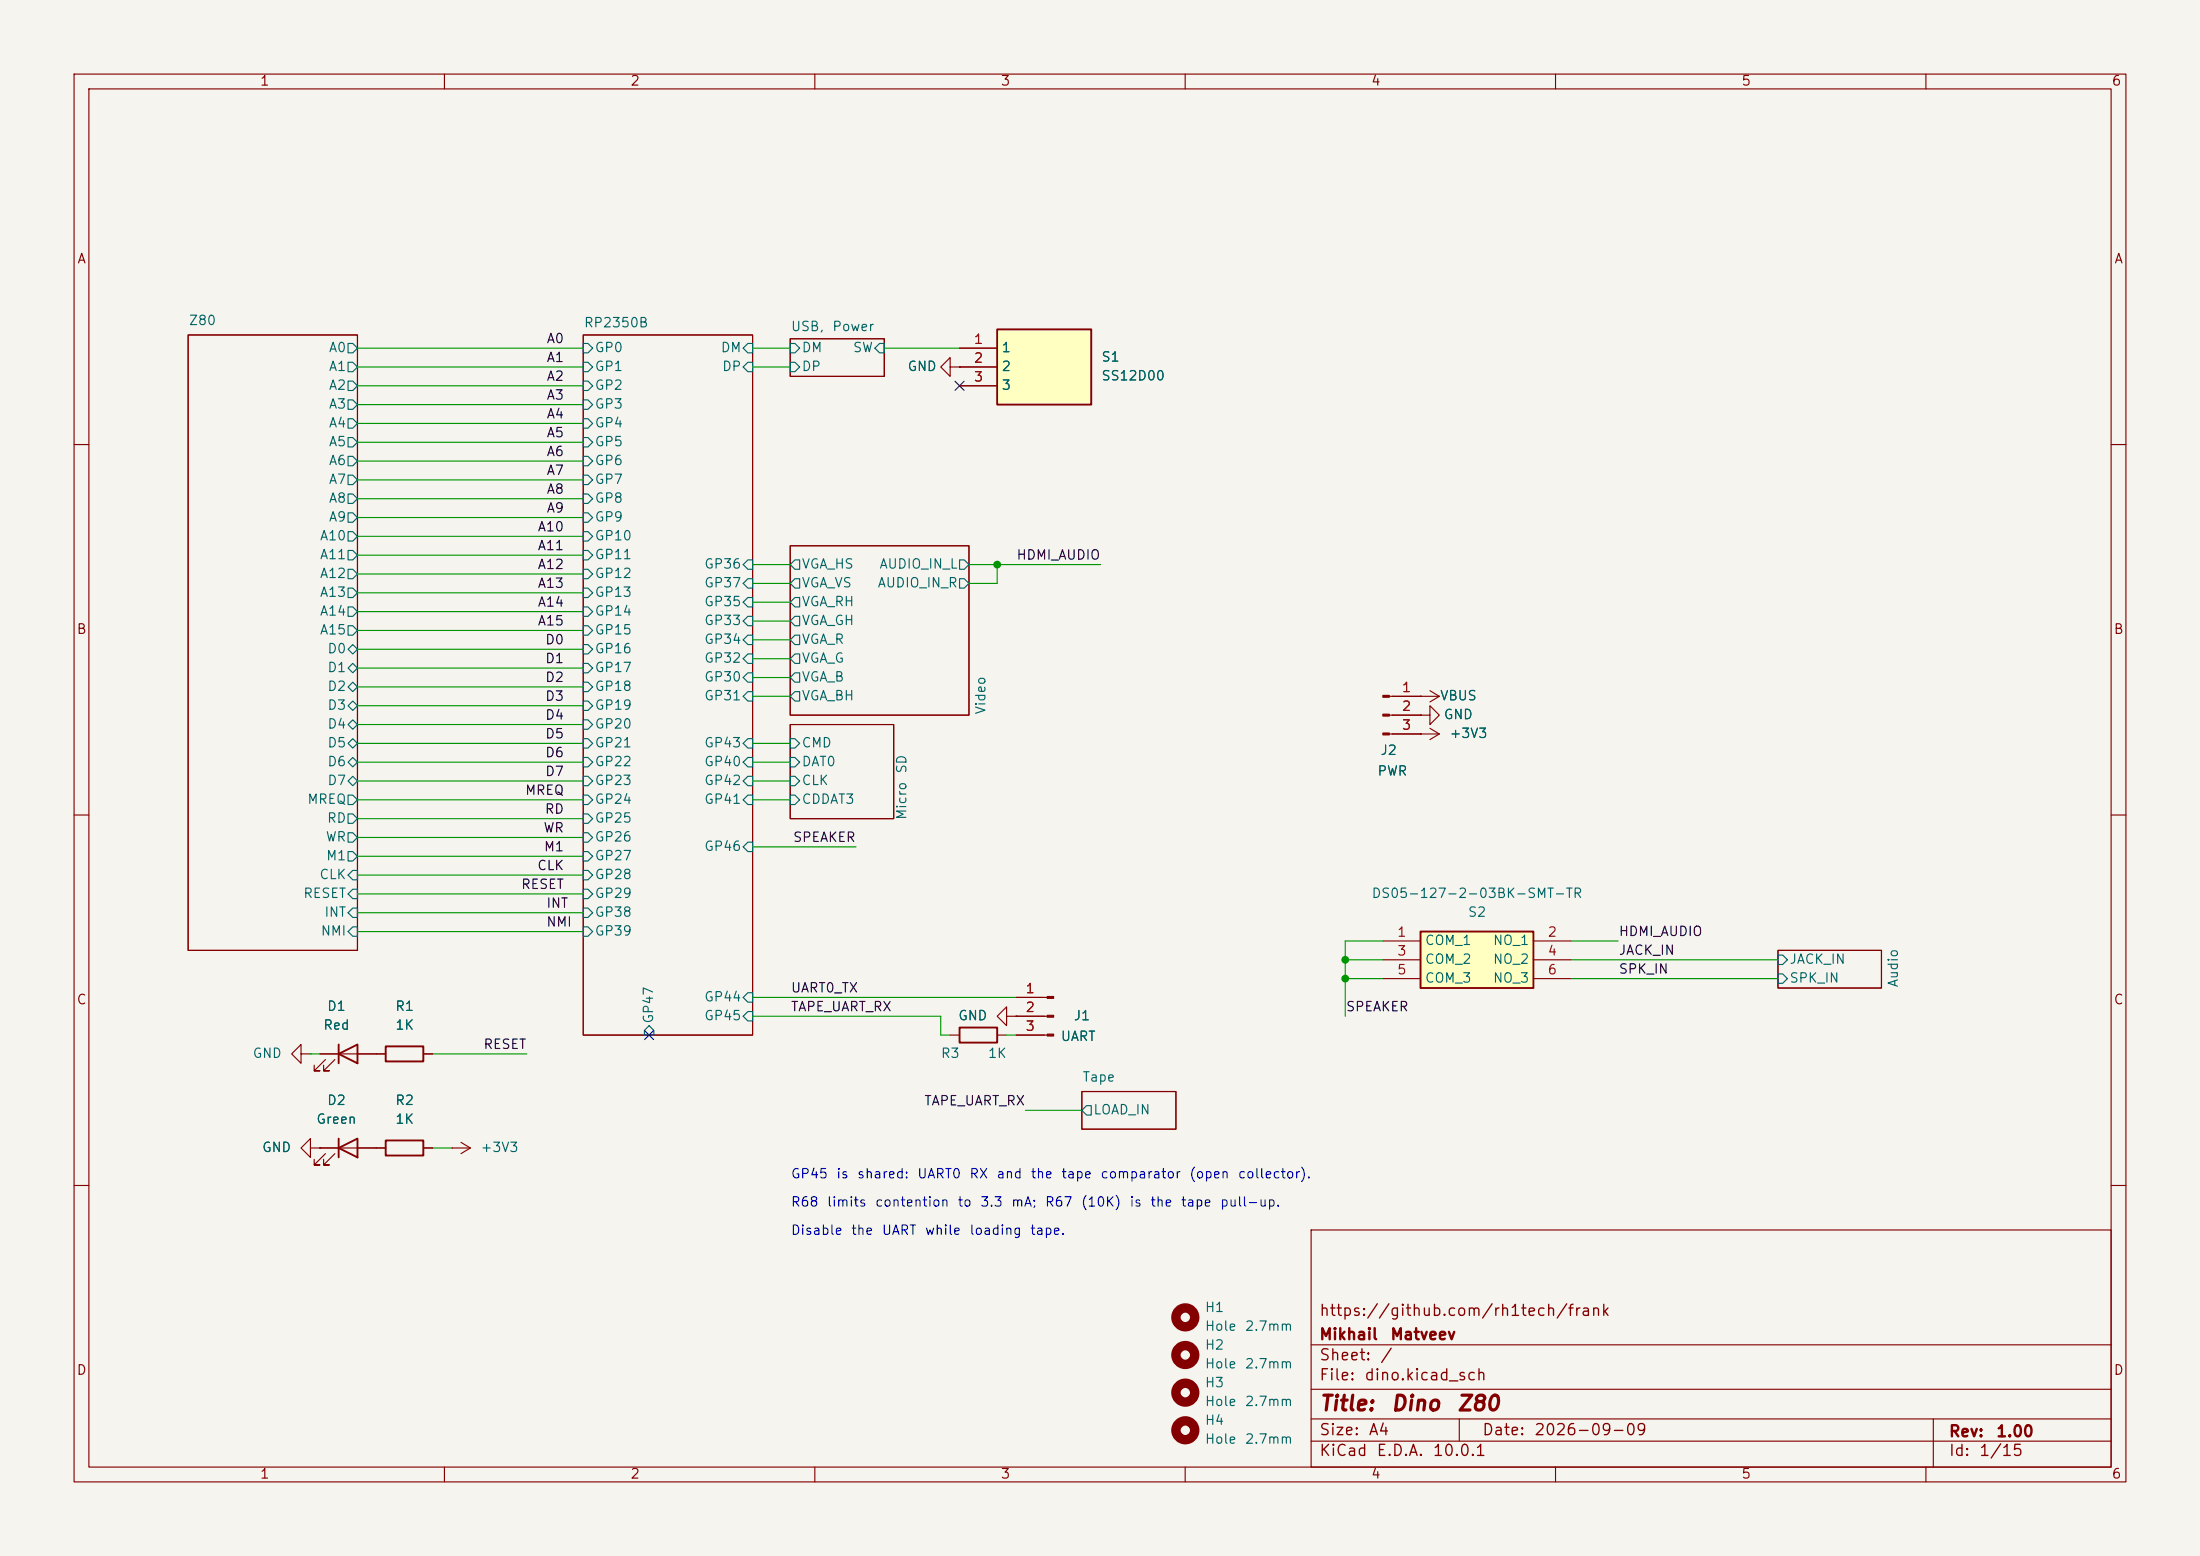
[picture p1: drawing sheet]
<svg xmlns="http://www.w3.org/2000/svg" width="297mm" height="210mm" viewBox="0 0 297 210" stroke-linecap="round" stroke-linejoin="round" font-family="sans-serif">
<path d="M0 0h297v210h-297z" fill="#f5f4ef" stroke="#f5f4ef" stroke-width=".14"/>
<g fill="none" stroke="#840000" stroke-width=".15">
<path d="M10 10h277v190h-277zM12 12h273v186h-273zM60 10v2M110 10v2M160 10v2M210 10v2M260 10v2M25.4 45.2h22.9v83.1h-22.9zM78.7 45.2h22.9v94.5h-22.9zM106.7 45.7h12.7v5.1h-12.7zM10 60h2M106.7 73.7h24.1v22.8h-24.1z"/>
<path d="M285 60h2M106.7 97.8h13.9v12.7h-13.9zM10 110h2M285 110h2M240 128.3h14v5.1h-14zM50.8 154.9h1.3M57.1 154.9h1.3M146 147.3h12.7v5.1h-12.7zM10 160h2M177 166h108v32h-108zM285 160h2M60 198v2"/>
<path d="M110 198v2M160 198v2M177 194.5h108M177 191.5h108M177 187.5h108M177 181.5h108M197 191.5v3M210 198v2M260 198v2M261 191.5v6.5"/>
</g>
<g fill="none" stroke="#006464" stroke-width=".15">
<path d="M47 46.4h.6l.7 .6-.7 .6h-.6zM47 48.9h.6l.7 .6-.7 .7h-.6zM47 51.4h.6l.7 .7-.7 .6h-.6zM47 54h.6l.7 .6-.7 .6h-.6zM47 56.5h.6l.7 .7-.7 .6h-.6zM47 59.1h.6l.7 .6-.7 .6h-.6zM78.7 46.4h.7l.6 .6-.6 .6h-.7zM78.7 48.9h.7l.6 .6-.6 .7h-.7zM78.7 51.4h.7l.6 .7-.6 .6h-.7zM78.7 54h.7l.6 .6-.6 .6h-.7zM78.7 56.5h.7l.6 .7-.6 .6h-.7zM78.7 59.1h.7l.6 .6-.6 .6h-.7z"/>
<path d="M100.3 47l.7-.6h.6v1.2h-.6zM101 48.9h.6v1.3h-.6l-.7-.7zM106.7 46.4h.6l.6 .6-.6 .6h-.6zM106.7 48.9h.6l.6 .6-.6 .7h-.6zM118.1 47l.6-.6h.7v1.2h-.7zM47 61.6h.6l.7 .6-.7 .7h-.6zM47 64.1h.6l.7 .7-.7 .6h-.6zM47 66.7h.6l.7 .6-.7 .6h-.6zM47 69.2h.6l.7 .7-.7 .6h-.6zM47 71.8h.6l.7 .6-.7 .6h-.6zM47 74.3h.6l.7 .6-.7 .7h-.6zM47 76.8h.6l.7 .7-.7 .6h-.6z"/>
<path d="M47 79.4h.6l.7 .6-.7 .6h-.6zM78.7 61.6h.7l.6 .6-.6 .7h-.7zM78.7 64.1h.7l.6 .7-.6 .6h-.7zM78.7 66.7h.7l.6 .6-.6 .6h-.7zM78.7 69.2h.7l.6 .7-.6 .6h-.7zM78.7 71.8h.7l.6 .6-.6 .6h-.7zM78.7 74.3h.7l.6 .6-.6 .7h-.7zM78.7 76.8h.7l.6 .7-.6 .6h-.7zM78.7 79.4h.7l.6 .6-.6 .6h-.7zM100.3 76.2l.7-.6h.6v1.2h-.6zM101 78.1h.6v1.3h-.6l-.7-.7zM107.3 75.6h.6v1.2h-.6l-.6-.6z"/>
<path d="M107.3 78.1h.6v1.3h-.6l-.6-.7zM129.5 75.6h.7l.6 .6-.6 .6h-.7zM129.5 78.1h.7l.6 .6-.6 .7h-.7zM47 81.9h.6l.7 .7-.7 .6h-.6zM47 84.5h.6l.7 .6-.7 .6h-.6zM47 87.6l.6-.6 .7 .6-.7 .7zM47 90.2l.6-.7 .7 .7-.7 .6zM47 92.7l.6-.6 .7 .6-.7 .6zM47 95.3l.6-.7 .7 .7-.7 .6zM47 97.8l.6-.6 .7 .6-.7 .6zM47.6 99.7l.7 .6-.7 .7-.6-.7zM78.7 81.9h.7l.6 .7-.6 .6h-.7z"/>
<path d="M78.7 84.5h.7l.6 .6-.6 .6h-.7zM78.7 87h.7l.6 .6-.6 .7h-.7zM78.7 89.5h.7l.6 .7-.6 .6h-.7zM78.7 92.1h.7l.6 .6-.6 .6h-.7zM78.7 94.6h.7l.6 .7-.6 .6h-.7zM78.7 97.2h.7l.6 .6-.6 .6h-.7zM78.7 99.7h.7l.6 .6-.6 .7h-.7zM100.3 94l.7-.7h.6v1.3h-.6zM100.3 83.8l.7-.6h.6v1.3h-.6zM100.3 81.3l.7-.7h.6v1.3h-.6zM101 90.8h.6v1.3h-.6l-.7-.7zM101 88.3h.6v1.2h-.6l-.7-.6z"/>
<path d="M101 85.7h.6v1.3h-.6l-.7-.6zM101 99.7h.6v1.3h-.6l-.7-.7zM106.7 99.7h.6l.6 .6-.6 .7h-.6zM107.3 80.6h.6v1.3h-.6l-.6-.6zM107.3 83.2h.6v1.3h-.6l-.6-.7zM107.3 85.7h.6v1.3h-.6l-.6-.6zM107.3 88.3h.6v1.2h-.6l-.6-.6zM107.3 90.8h.6v1.3h-.6l-.6-.7zM107.3 93.3h.6v1.3h-.6l-.6-.6zM47 102.9l.6-.7 .7 .7-.7 .6zM47 105.4l.6-.6 .7 .6-.7 .6zM47 107.3h.6l.7 .7-.7 .6h-.6z"/>
<path d="M47 109.9h.6l.7 .6-.7 .6h-.6zM47 112.4h.6l.7 .6-.7 .7h-.6zM47 114.9h.6l.7 .7-.7 .6h-.6zM47.6 117.5h.7v1.2h-.7l-.6-.6zM78.7 102.2h.7l.6 .7-.6 .6h-.7zM78.7 104.8h.7l.6 .6-.6 .6h-.7zM78.7 107.3h.7l.6 .7-.6 .6h-.7zM78.7 109.9h.7l.6 .6-.6 .6h-.7zM78.7 112.4h.7l.6 .6-.6 .7h-.7zM78.7 114.9h.7l.6 .7-.6 .6h-.7zM78.7 117.5h.7l.6 .6-.6 .6h-.7zM100.3 105.4l.7-.6h.6v1.2h-.6z"/>
<path d="M101 102.2h.6v1.3h-.6l-.7-.6zM101 107.3h.6v1.3h-.6l-.7-.6zM101 113.7h.6v1.2h-.6l-.7-.6zM106.7 102.2h.6l.6 .7-.6 .6h-.6zM106.7 104.8h.6l.6 .6-.6 .6h-.6zM106.7 107.3h.6l.6 .7-.6 .6h-.6zM47 125.7l.6-.6h.7v1.3h-.7zM47.6 120h.7v1.3h-.7l-.6-.6zM47.6 122.6h.7v1.2h-.7l-.6-.6zM78.7 120h.7l.6 .7-.6 .6h-.7zM78.7 122.6h.7l.6 .6-.6 .6h-.7zM78.7 125.1h.7l.6 .6-.6 .7h-.7z"/>
<path d="M87.6 138.4l.7 .7v.6h-1.3v-.6zM100.3 134.6l.7-.6h.6v1.3h-.6zM101 136.5h.6v1.3h-.6l-.7-.6zM240 128.9h.7l.6 .6-.6 .7h-.7zM240 131.4h.7l.6 .7-.6 .6h-.7zM146.7 149.2h.6v1.3h-.6l-.7-.6z"/>
</g>
<path d="M52.1 153.9h5v2.1h-5z" fill="none" stroke="#840000" stroke-width=".25"/>
<circle cx="160" cy="193" r="1.27" fill="none" stroke="#840000" stroke-width="1.3"/>
<path d="M191.8 125.7h15.2v7.7h-15.2z" fill="#ffffc2"/>
<path d="M129.5 138.7h5.1v2h-5.1zM191.8 125.7h15.2v7.7h-15.2zM45.7 154.9l2.6-1.2v2.5zM45.7 153.7v2.5M52.1 141.2h5v2.1h-5z" fill="none" stroke="#840000" stroke-width=".25"/>
<g fill="none" stroke="#840000" stroke-width=".15">
<path d="M187.6 94h6.7M187.6 96.5h4.2M187.6 99.1h6.7M191.8 96.5h1.2v-1.2l1.3 1.2-1.3 1.3v-1.3M191.8 96.5h.1M191.8 94h.1M191.8 99.1h.1M193 93.2l1.3 .8M193 98.3l1.3 .8M194.3 94l-1.3 .7M194.3 99.1l-1.3 .7M128.3 139.7h1.2"/>
<path d="M134.6 139.7h1.3M135.9 137.2v1.2l-1.3-1.2 1.3-1.3v1.3h1.3M137.2 137.2h.1M137.2 139.7h4.2M137.2 134.6h4.2M137.2 137.2h4.2M186.7 127h5.1M186.7 129.5h5.1M186.7 132.1h5.1M207 127h5.1M207 129.5h5.1M207 132.1h5.1"/>
<path d="M40.6 142.2v-1.2l-1.2 1.2 1.2 1.3v-1.3h1.3M41.9 142.2h.1M41.9 154.9v-1.2l-1.3 1.2 1.3 1.3v-1.3h1.3M43.2 154.9h.1M43.2 154.9h7.6M43.9 155.7l-1.5 1.5h.8h-.8v-.7M45.2 155.7l-1.5 1.5h.7h-.7v-.7M50.8 142.2h1.3M57.1 142.2h1.3"/>
</g>
<g fill="none" stroke="#840000" stroke-width="1.3">
<circle cx="160" cy="177.8" r="1.27"/>
<circle cx="160" cy="188" r="1.27"/>
<circle cx="160" cy="182.9" r="1.27"/>
</g>
<g fill="#840000" stroke="#840000" stroke-width=".15">
<path d="M186.7 93.9h.9v.2h-.9z"/>
<path d="M186.7 96.4h.9v.2h-.9z"/>
<path d="M186.7 98.9h.9v.3h-.9z"/>
<path d="M141.4 134.5h.8v.2h-.8z"/>
<path d="M141.4 137h.8v.3h-.8z"/>
<path d="M141.4 139.6h.8v.2h-.8z"/>
</g>
<path d="M134.6 44.5h12.7v10.1h-12.7z" fill="#ffffc2"/>
<path d="M134.6 44.5h12.7v10.1h-12.7zM45.7 142.2l2.6-1.2v2.5zM45.7 141v2.5" fill="none" stroke="#840000" stroke-width=".25"/>
<g fill="none" stroke="#840000" stroke-width=".15">
<path d="M128.3 49.5v-1.2l-1.3 1.2 1.3 1.3v-1.3h1.2M129.5 49.5h.1M129.5 47h5.1M129.5 49.5h5.1M129.5 52.1h5.1M188 94h3.8M188 96.5h3.8M188 99.1h3.8M191.8 96.5h.1M191.8 94h.1M191.8 99.1h.1M137.2 137.2h.1"/>
<path d="M137.2 134.6h3.8M137.2 137.2h3.8M137.2 139.7h3.8M43.2 154.9h.1M43.2 142.2h8.9M43.2 154.9h2.5M43.9 143l-1.5 1.5h.8h-.8v-.7M45.2 143l-1.5 1.5h.7h-.7v-.7M48.3 154.9h3.8M57.1 142.2h1.3M57.1 154.9h1.3M61 154.9h.1"/>
<path d="M61 154.9h2.5M62.2 154.2l1.3 .7M63.5 154.9l-1.3 .8"/>
</g>
<g fill="none" stroke="#009600" stroke-width=".15">
<path d="M48.3 57.2h30.4M48.3 52.1h30.4M48.3 49.5h30.4M48.3 59.7h30.4M48.3 47h30.4M48.3 54.6h30.4M101.6 49.5h5.1M101.6 47h5.1M119.4 47h10.1M48.3 77.5h30.4M48.3 69.9h30.4M48.3 62.2h30.4"/>
<path d="M48.3 67.3h30.4M48.3 72.4h30.4M48.3 64.8h30.4M48.3 74.9h30.4M101.6 76.2h5.1M101.6 78.7h5.1M130.8 76.2h17.8M134.6 76.2v2.5h-3.8M48.3 80h30.4M48.3 87.6h30.4M48.3 92.7h30.4M48.3 82.6h30.4"/>
<path d="M48.3 90.2h30.4M48.3 85.1h30.4M48.3 95.3h30.4M48.3 97.8h30.4M101.6 88.9h5.1M101.6 94h5.1M101.6 91.4h5.1M101.6 81.3h5.1M101.6 86.4h5.1M101.6 83.8h5.1M48.3 102.9h30.4M48.3 108h30.4"/>
<path d="M48.3 105.4h30.4M48.3 100.3h30.4M48.3 110.5h30.4M48.3 113h30.4M48.3 115.6h30.4M48.3 118.1h30.4M101.6 114.3h14M101.6 102.9h5.1M101.6 108h5.1M101.6 105.4h5.1M101.6 100.3h5.1M48.3 125.7h30.4"/>
<path d="M48.3 123.2h30.4M48.3 120.7h30.4M101.6 137.2h25.4v2.5h1.3M101.6 134.6h35.6M135.9 139.7h1.3M181.6 132.1h5.1M181.6 129.5h5.1M186.7 127h-5.1v10.2M212.1 132.1h27.9M212.1 127h6.3M212.1 129.5h27.9M41.9 142.2h1.3"/>
<path d="M58.4 154.9h2.6M58.4 142.2h12.7M138.4 149.9h7.6"/>
</g>
<path d="M128.9 51.5l1.2 1.2M130.1 51.5l-1.2 1.2M87 139.1l1.2 1.2M88.2 139.1l-1.2 1.2" fill="none" stroke="#000084" stroke-width=".15"/>
<g fill="#009600" stroke="#009600" stroke-width=".14">
<circle cx="181.6" cy="132.1" r=".46"/>
<circle cx="181.6" cy="129.5" r=".46"/>
<circle cx="134.6" cy="76.2" r=".46"/>
</g>
<g font-size="2" fill="#840000">
<text x="178" y="190.9">Title:</text>
<text x="187.7" y="190.9">Dino</text>
<text x="196.6" y="190.9">Z80</text>
</g>
<g font-size="1.5" fill="#840000">
<text x="178" y="178">https://github.com/rh1tech/frank</text>
<text x="178" y="184">Sheet:</text>
<text x="178" y="181.2">Mikhail</text>
<text x="186.2" y="184">/</text>
<text x="187.6" y="181.2">Matveev</text>
<text x="178" y="186.7">File:</text>
<text x="184.1" y="186.7">dino.kicad_sch</text>
<text x="178" y="196.9">KiCad</text>
<text x="178" y="194.1">Size:</text>
<text x="184.7" y="194.1">A4</text>
<text x="185.7" y="196.9">E.D.A.</text>
<text x="193.3" y="196.9">10.0.1</text>
<text x="200" y="194.1">Date:</text>
<text x="207" y="194.1">2026-09-09</text>
<text x="263" y="194.3">Rev:</text>
<text x="263" y="196.9">Id:</text>
<text x="267.1" y="196.9">1/15</text>
<text x="269.4" y="194.3">1.00</text>
</g>
<g font-size="1.3" fill="#840000">
<text x="35" y="11.9">1</text>
<text x="85" y="11.9">2</text>
<text x="135" y="11.9">3</text>
<text x="185" y="11.9">4</text>
<text x="235" y="11.9">5</text>
<text x="285" y="11.9">6</text>
<text x="10.3" y="35.9">A</text>
<text x="285.3" y="35.9">A</text>
<text x="10.3" y="85.9">B</text>
<text x="285.3" y="85.9">B</text>
<text x="10.3" y="135.9">C</text>
<text x="285.3" y="135.9">C</text>
<text x="10.3" y="185.9">D</text>
<text x="285.3" y="185.9">D</text>
<text x="35" y="199.9">1</text>
<text x="85" y="199.9">2</text>
<text x="135" y="199.9">3</text>
<text x="185" y="199.9">4</text>
<text x="235" y="199.9">5</text>
<text x="285" y="199.9">6</text>
</g>
<g font-size="1.3" fill="#006464">
<text x="25.4" y="44.2">Z80</text>
<text x="44.3" y="47.9">A0</text>
<text x="78.7" y="44.5">RP2350B</text>
<text x="80.2" y="47.9">GP0</text>
<text x="97.2" y="47.9">DM</text>
<text x="106.7" y="45">USB,</text>
<text x="108.1" y="47.9">DM</text>
<text x="112.3" y="45">Power</text>
<text x="115.1" y="47.9">SW</text>
<text x="135.1" y="47.9">1</text>
<text x="44.3" y="50.4">A1</text>
<text x="44.3" y="52.9">A2</text>
<text x="80.2" y="50.4">GP1</text>
<text x="80.2" y="52.9">GP2</text>
<text x="97.4" y="50.4">DP</text>
<text x="108.1" y="50.4">DP</text>
<text x="122.4" y="50.4">GND</text>
<text x="135.1" y="50.4">2</text>
<text x="135.1" y="52.9">3</text>
<text x="148.6" y="49.1">S1</text>
<text x="148.6" y="51.7">SS12D00</text>
<text x="44.3" y="55.5">A3</text>
<text x="44.3" y="58">A4</text>
<text x="80.2" y="55.5">GP3</text>
<text x="80.2" y="58">GP4</text>
<text x="44.3" y="60.6">A5</text>
<text x="44.3" y="63.1">A6</text>
<text x="44.3" y="65.6">A7</text>
<text x="80.2" y="60.6">GP5</text>
<text x="80.2" y="63.1">GP6</text>
<text x="80.2" y="65.6">GP7</text>
<text x="44.3" y="68.2">A8</text>
<text x="44.3" y="70.7">A9</text>
<text x="80.2" y="68.2">GP8</text>
<text x="80.2" y="70.7">GP9</text>
<text x="43.1" y="73.3">A10</text>
<text x="43.1" y="75.8">A11</text>
<text x="80.2" y="73.3">GP10</text>
<text x="80.2" y="75.8">GP11</text>
<text x="95" y="77.1">GP36</text>
<text x="108.1" y="77.1">VGA_HS</text>
<text x="118.6" y="77.1">AUDIO_IN_L</text>
<text x="43.1" y="78.3">A12</text>
<text x="43.1" y="80.9">A13</text>
<text x="43.1" y="83.4">A14</text>
<text x="80.2" y="78.3">GP12</text>
<text x="80.2" y="80.9">GP13</text>
<text x="80.2" y="83.4">GP14</text>
<text x="95" y="82.1">GP35</text>
<text x="95" y="79.6">GP37</text>
<text x="108.1" y="79.6">VGA_VS</text>
<text x="108.1" y="82.1">VGA_RH</text>
<text x="118.4" y="79.6">AUDIO_IN_R</text>
<text x="43.1" y="86">A15</text>
<text x="44.1" y="88.5">D0</text>
<text x="80.2" y="86">GP15</text>
<text x="80.2" y="88.5">GP16</text>
<text x="95" y="89.8">GP32</text>
<text x="95" y="84.7">GP33</text>
<text x="95" y="87.2">GP34</text>
<text x="108.1" y="84.7">VGA_GH</text>
<text x="108.1" y="87.2">VGA_R</text>
<text x="108.1" y="89.8">VGA_G</text>
<text x="44.1" y="91">D1</text>
<text x="44.1" y="93.6">D2</text>
<text x="80.2" y="91">GP17</text>
<text x="80.2" y="93.6">GP18</text>
<text x="95" y="92.3">GP30</text>
<text x="95" y="94.8">GP31</text>
<text x="108.1" y="92.3">VGA_B</text>
<text x="108.1" y="94.8">VGA_BH</text>
<text x="194.3" y="94.8">VBUS</text>
<text x="44.1" y="96.1">D3</text>
<text x="44.1" y="98.7">D4</text>
<text x="44.1" y="101.2">D5</text>
<text x="80.2" y="96.1">GP19</text>
<text x="80.2" y="98.7">GP20</text>
<text x="80.2" y="101.2">GP21</text>
<text x="95" y="101.2">GP43</text>
<text x="108.1" y="101.2">CMD</text>
<text x="133.3" y="96.5" transform="rotate(-90 133.3 96.5)">Video</text>
<text x="194.8" y="97.4">GND</text>
<text x="195.6" y="99.9">+3V3</text>
<text x="44.1" y="103.7">D6</text>
<text x="44.1" y="106.3">D7</text>
<text x="80.2" y="103.7">GP22</text>
<text x="80.2" y="106.3">GP23</text>
<text x="95" y="103.7">GP40</text>
<text x="95" y="106.3">GP42</text>
<text x="108.1" y="103.7">DAT0</text>
<text x="108.1" y="106.3">CLK</text>
<text x="122.7" y="104.5" transform="rotate(-90 122.7 104.5)">SD</text>
<text x="185.9" y="105">PWR</text>
<text x="186.3" y="102.2">J2</text>
<text x="41.4" y="108.8">MREQ</text>
<text x="43.9" y="113.9">WR</text>
<text x="44.1" y="111.4">RD</text>
<text x="80.2" y="108.8">GP24</text>
<text x="80.2" y="111.4">GP25</text>
<text x="80.2" y="113.9">GP26</text>
<text x="95" y="108.8">GP41</text>
<text x="108.1" y="108.8">CDDAT3</text>
<text x="122.7" y="110.7" transform="rotate(-90 122.7 110.7)">Micro</text>
<text x="43" y="119">CLK</text>
<text x="43.9" y="116.4">M1</text>
<text x="80.2" y="116.4">GP27</text>
<text x="80.2" y="119">GP28</text>
<text x="95" y="115.2">GP46</text>
<text x="40.9" y="121.5">RESET</text>
<text x="43.7" y="124.1">INT</text>
<text x="80.2" y="121.5">GP29</text>
<text x="80.2" y="124.1">GP38</text>
<text x="185.1" y="121.5">DS05-127-2-03BK-SMT-TR</text>
<text x="198.1" y="124.1">S2</text>
<text x="43.2" y="126.6">NMI</text>
<text x="80.2" y="126.6">GP39</text>
<text x="192.3" y="127.9">COM_1</text>
<text x="192.3" y="130.4">COM_2</text>
<text x="201.5" y="127.9">NO_1</text>
<text x="201.5" y="130.4">NO_2</text>
<text x="241.5" y="130.4">JACK_IN</text>
<text x="44.1" y="136.8">D1</text>
<text x="53.3" y="136.8">R1</text>
<text x="95" y="135.5">GP44</text>
<text x="192.3" y="132.9">COM_3</text>
<text x="201.5" y="132.9">NO_3</text>
<text x="241.5" y="132.9">SPK_IN</text>
<text x="256.5" y="133.4" transform="rotate(-90 256.5 133.4)">Audio</text>
<text x="34" y="143.1">GND</text>
<text x="43.5" y="139.3">Red</text>
<text x="53.3" y="139.3">1K</text>
<text x="88.5" y="138.2" transform="rotate(-90 88.5 138.2)">GP47</text>
<text x="95" y="138">GP45</text>
<text x="126.9" y="143.1">R3</text>
<text x="129.3" y="138">GND</text>
<text x="133.3" y="143.1">1K</text>
<text x="143.1" y="140.8">UART</text>
<text x="144.9" y="138">J1</text>
<text x="44.1" y="149.5">D2</text>
<text x="53.3" y="149.5">R2</text>
<text x="146" y="146.3">Tape</text>
<text x="35.3" y="155.8">GND</text>
<text x="42.6" y="152">Green</text>
<text x="53.3" y="152">1K</text>
<text x="64.8" y="155.8">+3V3</text>
<text x="147.5" y="150.7">LOAD_IN</text>
<text x="162.6" y="179.9">Hole</text>
<text x="162.6" y="177.4">H1</text>
<text x="168" y="179.9">2.7mm</text>
<text x="162.6" y="185">Hole</text>
<text x="162.6" y="182.5">H2</text>
<text x="168" y="185">2.7mm</text>
<text x="162.6" y="190.1">Hole</text>
<text x="162.6" y="187.6">H3</text>
<text x="168" y="190.1">2.7mm</text>
<text x="162.6" y="195.2">Hole</text>
<text x="162.6" y="192.6">H4</text>
<text x="168" y="195.2">2.7mm</text>
</g>
<g font-size="1.3" fill="#0f0f0f">
<text x="73.7" y="46.6">A0</text>
<text x="73.7" y="51.7">A2</text>
<text x="73.7" y="49.2">A1</text>
<text x="73.7" y="59.3">A5</text>
<text x="73.7" y="54.3">A3</text>
<text x="73.7" y="56.8">A4</text>
<text x="73.7" y="61.9">A6</text>
<text x="73.7" y="64.4">A7</text>
<text x="73.7" y="69.5">A9</text>
<text x="73.7" y="67">A8</text>
<text x="72.5" y="72">A10</text>
<text x="72.5" y="74.6">A11</text>
<text x="72.5" y="77.1">A12</text>
<text x="137.1" y="75.9">HDMI_AUDIO</text>
<text x="72.5" y="79.7">A13</text>
<text x="72.5" y="82.2">A14</text>
<text x="72.5" y="84.7">A15</text>
<text x="73.5" y="89.8">D1</text>
<text x="73.5" y="87.3">D0</text>
<text x="73.5" y="94.9">D3</text>
<text x="73.5" y="92.4">D2</text>
<text x="73.5" y="97.4">D4</text>
<text x="73.5" y="100">D5</text>
<text x="70.8" y="107.6">MREQ</text>
<text x="73.5" y="102.5">D6</text>
<text x="73.5" y="105.1">D7</text>
<text x="73.3" y="112.7">WR</text>
<text x="73.5" y="110.1">RD</text>
<text x="107" y="114">SPEAKER</text>
<text x="72.4" y="117.8">CLK</text>
<text x="73.3" y="115.2">M1</text>
<text x="70.3" y="120.3">RESET</text>
<text x="73.7" y="125.4">NMI</text>
<text x="73.7" y="122.8">INT</text>
<text x="218.4" y="126.7">HDMI_AUDIO</text>
<text x="218.4" y="131.7">SPK_IN</text>
<text x="218.4" y="129.2">JACK_IN</text>
<text x="106.7" y="134.3">UART0_TX</text>
<text x="106.7" y="136.8">TAPE_UART_RX</text>
<text x="181.6" y="136.8">SPEAKER</text>
<text x="65.2" y="141.9">RESET</text>
<text x="124.7" y="149.5">TAPE_UART_RX</text>
</g>
<g font-size="1.3" fill="#a90000">
<text x="131.4" y="46.7">1</text>
<text x="131.4" y="49.3">2</text>
<text x="131.4" y="51.8">3</text>
<text x="189.2" y="93.7">1</text>
<text x="189.2" y="96.3">2</text>
<text x="189.2" y="98.8">3</text>
<text x="188.5" y="126.7">1</text>
<text x="188.5" y="129.3">3</text>
<text x="188.5" y="131.8">5</text>
<text x="208.8" y="126.7">2</text>
<text x="208.8" y="129.3">4</text>
<text x="208.8" y="131.8">6</text>
<text x="138.4" y="134.4">1</text>
<text x="138.4" y="136.9">2</text>
<text x="138.4" y="139.4">3</text>
</g>
<g font-size="1.3" fill="#0000c2">
<text x="106.7" y="159.4">GP45</text>
<text x="112.8" y="159.4">is</text>
<text x="115.6" y="159.4">shared:</text>
<text x="123.7" y="159.4">UART0</text>
<text x="130.8" y="159.4">RX</text>
<text x="134.4" y="159.4">and</text>
<text x="139" y="159.4">the</text>
<text x="143.2" y="159.4">tape</text>
<text x="148.5" y="159.4">comparator</text>
<text x="160.5" y="159.4">(open</text>
<text x="167" y="159.4">collector).</text>
<text x="106.7" y="167">Disable</text>
<text x="106.7" y="163.2">R68</text>
<text x="111.5" y="163.2">limits</text>
<text x="114.8" y="167">the</text>
<text x="118" y="163.2">contention</text>
<text x="118.9" y="167">UART</text>
<text x="124.8" y="167">while</text>
<text x="129.2" y="163.2">to</text>
<text x="130.8" y="167">loading</text>
<text x="132.2" y="163.2">3.3</text>
<text x="136.4" y="163.2">mA;</text>
<text x="139" y="167">tape.</text>
<text x="141" y="163.2">R67</text>
<text x="145.8" y="163.2">(10K)</text>
<text x="152.4" y="163.2">is</text>
<text x="155.2" y="163.2">the</text>
<text x="159.3" y="163.2">tape</text>
<text x="164.6" y="163.2">pull-up.</text>
</g>
</svg>
